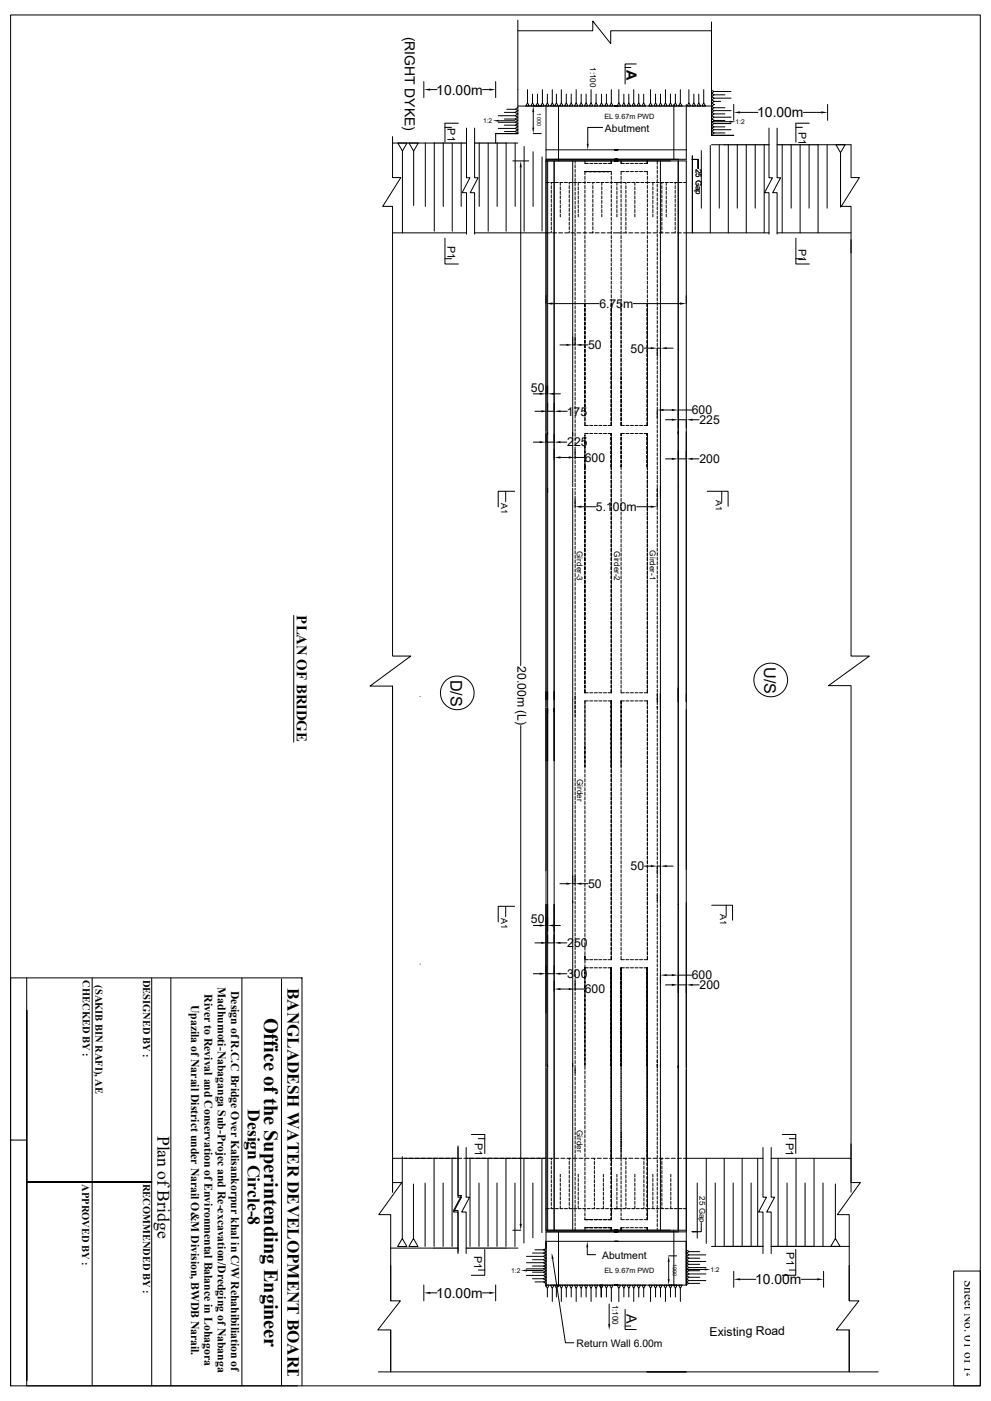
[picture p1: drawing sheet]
<svg xmlns="http://www.w3.org/2000/svg" width="297mm" height="420mm" viewBox="0 0 297 420" stroke-linecap="round" stroke-linejoin="round" font-family="sans-serif">
<g fill="none" stroke="#000" stroke-width=".3">
<path d="M3.2 4.5h290.6v411h-290.6zM155.2 9.2h22.5v-2.9l5.3 6.8v-3.9h30.2M155.2 6v34M190.7 19.2h-3.4v6M213.2 6.6v34h6.7M127 24.5v4.8M128.9 26.9h2.1M133.3 38.2h2M137.4 36.9h-4.1v5.7M139.8 38.4v14.9h1l-2.3 4.5h1.3v12.4M142.2 38.4v14.9h1.1l-2.4 4.5h1.3v12.4M144.6 26.9h2"/>
<path d="M148.5 24.5v4.8M149.3 34.7h5.1M149.3 36.7h5.1M149.3 38.5h5.1M149.5 36.2h4.8M151.2 39.4h3.1l.9 .4M151.2 33.7h3.1M151.2 35.7h3.2M151.2 37.5h3.3M154.4 32.8l.8 .3M155.2 33.2l-.9 .5 .9 .4-.8 .6 .8 .4-.8 .6 .8 .4-.8 .6 .8 .3-.7 .5 .7 .5-.8 .5 .8 .4-.9 .5M155.2 31.8h58"/>
<path d="M155.2 32.2l-.8 .6h-2.5M158.1 30.8l.5 1h-1.1zM158.1 26.9v3.9M159.6 30.8l.5 1h-1.1zM159.6 28.2v2.6M159.8 31.8h2.4M159.8 33.6v4.6M161.1 30.8l.5 1h-1.1zM161.1 28.2v2.6M162.6 30.8l.5 1h-1.1zM162.6 26.9v3.9M163.6 31.8v97.5"/>
<path d="M164 30.8l.6 1h-1.1zM164 28.2v2.6M165.5 30.8l.6 1h-1.1zM165.5 26.9v3.9M166.8 30.8l.5 1h-1.1zM166.8 28.2v2.6M167.4 31.8v16.4M168.2 30.8l.6 1h-1.1zM168.2 26.9v3.9M169.7 30.8l.6 1h-1.1zM169.7 28.2v2.6M171.2 30.8l.5 1h-1.1z"/>
<path d="M171.2 28.2v2.6M172.7 30.8l.5 1h-1.1zM172.7 26.9v3.9M174.2 30.8l.5 1h-1.1zM174.2 28.2v2.6M175.7 30.8l.5 1h-1.1zM175.7 28.2v2.6M177.1 30.8l.6 1h-1.1zM177.1 26.9v3.9M178.6 30.8l.6 1h-1.1zM178.6 28.2v2.6M180.3 30.8l.5 1h-1.1z"/>
<path d="M180.3 28.2v2.6M180.6 38.2h-4.5v4.9M181.7 30.8l.6 1h-1.1zM181.7 28.2v2.6M183.2 30.8l.6 1h-1.1zM183.2 26.9v3.9M185.5 30.8l.5 1h-1.1zM185.5 26.9v3.9M187 30.8l.5 1h-1.1zM187 28.2v2.6M187.3 20.2h1.8M188.4 30.8l.6 1h-1.1z"/>
<path d="M188.4 28.2v2.6M189.9 30.8l.6 1h-1.1zM189.9 26.9v3.9M191.4 30.8l.6 1h-1.1zM191.4 28.2v2.6M192.9 30.8l.6 1h-1.1zM192.9 28.2v2.6M195 30.8l.5 1h-1.1zM195 26.9v3.9M196.5 30.8l.5 1h-1.1zM196.5 28.2v2.6M198 30.8l.5 1h-1.1z"/>
<path d="M198 28.2v2.6M199.4 30.8l.6 1h-1.1zM199.4 26.9v3.9M200.9 30.8l.6 1h-1.1zM200.9 28.2v2.6M202 31.3v16.5M202.4 30.8l.6 1h-1.1zM202.4 28.2v2.6M203.9 30.8l.5 1h-1.1zM203.9 26.9v3.9M205.7 31.3v16.5h-42.1h39.7M206.5 30.8l.5 1h-1.1z"/>
<path d="M206.5 26.9v3.9M207.9 30.8l.6 1h-1.1zM207.9 28.2v2.6M209.4 30.8l.6 1h-1.1zM209.4 28.2v2.6M210.9 30.8l.6 1h-1.1zM210.9 26.9v3.9M213.2 27.1l.8 .3-.8 .6 .8 .4-.8 .6 .8 .4-.8 .6 .9 .4-.9 .5 .8 .4-.8 .6 .8 .4-.8 .5 .8 .4-.8 .5 .8 .4-.8 .6 .8 .4-.8 .6 .9 .4-.9 .5 .8 .4-.8 .6 .8 .4-.8 .5 .8 .4-.8 .5 .8 .5-.8 .5M213.2 36.5h5.5M214 38h3.3M214 32.3h3.3M214 39.9h3.3"/>
<path d="M214 38.9h5.1M214 37h5.1M214 35.1h5.1M214 34.1h3.3M214 33.2h5.1M214 31.3h.2M214 29.4h5.1M214 28.4h3.3M214 27.4h5.1M214.1 36.1h3.2M214.1 30.4h1.9M219.9 31.3v4.8"/>
<path d="M221.8 33.7h5.3M230.5 38.4v14.9h1l-2.4 4.5h1.4v12.4M232.9 38.4v14.9h1l-2.3 4.5h1.3v12.4M238.5 38.2h2M240.8 33.7h5.3M242.5 36.9h-4v5.7M248 31.3v4.8M117.6 40.9v12.3h2.5l-5.4 8.7h2.9v134.8h5.5l-12.2 9h6.7v151.7v-151.7M117.6 42.9h12.5M119.2 42.9h2.8l-1.4 2.4zM120.6 45.3v24.5M122.6 42.9h2.7l-1.3 2.4z"/>
<path d="M124 45.3v16.3M127.5 42.9v19M130.2 42.9v26.4M132.8 42.9v19M135.5 42.9v26.4M138.2 42.9v19M143.6 42.9v19M146.3 42.9v26.4M149 42.9v19M153.7 48.2h4.8M154.4 42.9v19M155.2 40h-6.7v2.9"/>
<path d="M155.2 42.9h-3.6l.1 26.4M156.1 50.1v149.4M157.1 43.9v25.4M159.8 45.5v16.4M159.8 40h2.4M162.5 47v22.3M163.6 48.2h42.1v162.2v-81M163.6 48.2v161.5v-79.9M163.6 48.2h37.3M163.6 44.9h42.1M163.6 54.7h1M164.1 48.2v98.2"/>
<path d="M165.1 54.7h.9M165.2 54.7v.5M165.2 55.7v.9M165.2 57v.9M165.2 58.4v.9M165.2 59.8v.9M166.1 48.2v161.5M166.5 54.7h.8M167.8 54.7h.9M167.9 54.7v.8M167.9 56v.9M167.9 57.4v.9"/>
<path d="M167.9 58.7v.9M169.2 54.7h.9M170.5 54.7h.9M170.6 54.7v.5M170.6 55.7v.9M170.6 57v.9M170.6 58.4v.9M170.6 59.8v.9M171.6 48.2v97.7M171.9 54.7h.9M172.4 48.2v.8M172.4 49.4v.9"/>
<path d="M172.4 50.8v.9M172.4 52.1v.9M172.4 53.5v.9M172.4 54.9v.9M172.4 56.2v.9M172.4 57.6v.9M172.4 58.9v1M173.3 56v.9M173.3 57.4v.9M173.3 58.7v.9M174.2 54.7h-.9v.8M174.6 54.7h.9"/>
<path d="M175.3 48.2v.8h1M175.3 52.9v.9M175.3 54.2v.9M175.3 55.6v.9M175.3 57v.9M175.3 58.3v.9M175.3 59.7v.9M176 54.7h.9M176.3 51.4h-1v1M176.4 51.4h1.3M176.7 49h1M177.4 54.7h.9"/>
<path d="M177.7 54.7v.5M177.7 55.7v.9M177.7 57v.9M177.7 58.4v.9M177.7 59.8v.9M177.8 51.4h1.2M178.1 49h.9M178.7 54.7h.9M179.1 51.4h1.3M179.5 49h.9M180.1 54.7h.9M180.4 54.7v.8"/>
<path d="M180.4 56v.9M180.4 57.4v.9M180.4 58.7v.9M180.5 51.4h1.3M180.8 49h1M181.5 54.7h.9M181.8 51.4h1.4v1M182.8 54.7h.9M183.2 48.2v.8h-1M183.2 52.9v.9M183.2 54.2v.9M183.2 55.6v.9"/>
<path d="M183.2 57v.9M183.2 58.3v.9M183.2 59.7v.9M184.2 54.7h1h-1h.6M184.9 54.7v.8M184.9 56v.9M184.9 57.4v.9M184.9 58.7v.9M185.2 54.7h.9M186.1 48.2v.8h1M186.1 52.9v.9M186.1 54.2v.9"/>
<path d="M186.1 55.6v.9M186.1 57v.9M186.1 58.3v.9M186.1 59.7v.9M186.6 54.7h.9M187.1 51.4h-1v1M187.6 51.4h.9M187.6 49h.9M187.6 54.7v.5M187.6 55.7v.9M187.6 57v.9M187.6 58.4v.9"/>
<path d="M187.6 59.8v.9M188 54.7h.9M188.9 51.4h.9M188.9 49h.9M189.3 54.7h.9l.1 .8M190.3 56v.9M190.3 57.4v.9M190.3 58.7v.9M190.3 51.4h.9M190.3 49h.9M190.7 54.7h.9M191.7 51.4h.9"/>
<path d="M191.7 49h.9M192 54.7h1M193 51.4h1v1M193.4 54.7h1.4M194 48.2v.8h-1M194 52.9v.9M194 54.2v.9M194 55.6v.9M194 57v.9M194 58.3v.9M194 59.7v.9M195.3 54.7h.9"/>
<path d="M195.7 54.7v.8M195.7 56v.9M195.7 57.4v.9M195.7 58.7v.9M196.7 54.7h.9M197 48.2v1.1M197 49.7v.9M197 51.1v.9M197 52.5v.9M197 53.8v.9M197 55.2v.9M197 56.5v.9"/>
<path d="M197 57.9v.9M197 59.3v.9M197.9 48.2v100.8M198 54.7h.9M198.4 54.7v.5M198.4 55.7v.9M198.4 57v.9M198.4 58.4v.9M198.4 59.8v.9M199.4 54.7h.9M199.7 54.7v.8M199.7 56v.9"/>
<path d="M199.7 57.4v.9M199.7 58.7v.9M200.8 54.7h.9M202.1 54.7h.9M202.4 54.7v.5M202.4 55.7v.9M202.4 57v.9M202.4 58.4v.9M202.4 59.8v.9M203.3 48.2v320.6M203.5 54.7h.9M204.9 54.7h.8"/>
<path d="M207.5 47.8h1.7v2.7v-2.7M207.5 46.7v23.1M210.2 45.1v17.3M212.9 43.6v26.2M213.2 43.4h3.8M215.6 43.4v19M218.3 43.4v26.4M221 43.4v19M223.6 43.4v26.4M226.3 43.4v19M229 43.4v26.4M234.4 43.4v26.4"/>
<path d="M237.1 43.4v19M239.8 43.4v26.4M242.5 43.4v19M247.9 43.4v19M250.5 43.4h2.8l-1.4 2.4zM251.9 45.8v16.3M117.6 69.8h22.2M133.3 71.4v7.7h4.1M133.3 77.6h2M142.2 69.8h22.8M165.2 61.1v.9M165.2 62.5v.9"/>
<path d="M165.2 63.9v.9M165.2 65.2v.9M165.2 66.6v.9M165.2 67.9v1M165.2 69.3v.5M165.6 69.8h1.2M167.4 69.8h1.2M167.9 60.1v.9M167.9 61.5v.9M167.9 62.8v.9M167.9 64.2v.8M169.2 69.8h1.3"/>
<path d="M170.6 61.1v.9M170.6 62.5v.9M170.6 63.9v.9M170.6 65.2v.9M170.6 66.6v.9M170.6 67.9v1M170.6 69.3v.5M171.1 69.8h1.2M172.4 60.3v.9M172.4 61.7v.9M172.4 63.1v.9M172.4 64.4v.9"/>
<path d="M172.4 65.8v.9M172.4 67.1v1M172.4 68.5v.9M172.4 69.9v.9M172.4 71.2v1M172.4 72.6v.9M172.4 74v.9M172.4 75.3v.9M172.4 76.7v.9M172.4 78.1v.9M172.4 79.4v.9M172.9 69.8h1.2"/>
<path d="M173.3 60.1v.9M173.3 61.5v.9M173.3 62.8v.9M173.3 64.2v.8M174.7 69.8h1.2M175.3 61v1M175.3 62.4v.9M175.3 63.8v.9M175.3 65.2v.9M175.3 66.5v.9M175.3 67.9v.9M175.3 69.2v.9"/>
<path d="M175.3 70.6v.9M175.3 72v.9M175.3 73.3v1M175.3 74.7v.9M175.3 76.1v.9M175.3 77.4v.9M175.3 78.8v.9M176.5 69.8h1.2M177.7 61.1v.9M177.7 62.5v.9M177.7 63.9v.9M177.7 65.2v.9"/>
<path d="M177.7 66.6v.9M177.7 67.9v1M177.7 69.3v.5M178.4 69.8h1.2M180.2 69.8h1.2M180.4 60.1v.9M180.4 61.5v.9M180.4 62.8v.9M180.4 64.2v.8M182 69.8h1.2M183.2 61v1M183.2 62.4v.9"/>
<path d="M183.2 63.8v.9M183.2 65.2v.9M183.2 66.5v.9M183.2 67.9v.9M183.2 69.2v.9M183.2 70.6v.9M183.2 72v.9M183.2 73.3v1M183.2 74.7v.9M183.2 76.1v.9M183.2 77.4v.9M183.2 78.8v.9"/>
<path d="M183.8 69.8h2.2M184.9 60.1v.9M184.9 61.5v.9M184.9 62.8v.9M184.9 64.2v.8M186.1 61v1M186.1 62.4v.9M186.1 63.8v.9M186.1 65.2v.9M186.1 66.5v.9M186.1 67.9v.9M186.1 69.2v.9"/>
<path d="M186.1 70.6v.9M186.1 72v.9M186.1 73.3v1M186.1 74.7v.9M186.1 76.1v.9M186.1 77.4v.9M186.1 78.8v.9M186.6 69.8h1.2M187.6 61.1v.9M187.6 62.5v.9M187.6 63.9v.9M187.6 65.2v.9"/>
<path d="M187.6 66.6v.9M187.6 67.9v1M187.6 69.3v.5M188.4 69.8h1.3M190.3 69.8h1.2M190.3 60.1v.9M190.3 61.5v.9M190.3 62.8v.9M190.3 64.2v.8M192.1 69.8h1.2M193.9 69.8h1.2M194 61v1"/>
<path d="M194 62.4v.9M194 63.8v.9M194 65.2v.9M194 66.5v.9M194 67.9v.9M194 69.2v.9M194 70.6v.9M194 72v.9M194 73.3v1M194 74.7v.9M194 76.1v.9M194 77.4v.9"/>
<path d="M194 78.8v.9M195.7 60.1v.9M195.7 61.5v.9M195.7 62.8v.9M195.7 64.2v.8M195.7 69.8h1.2M197 60.6v1M197 62v.9M197 63.4v.9M197 64.7v.9M197 66.1v.9M197 67.5v.9"/>
<path d="M197 68.8v.9M197 70.2v.9M197 71.5v1M197 72.9v.9M197 74.3v.9M197 75.6v1M197 77v.9M197 78.4v.9M197 79.7v.9M197.5 69.8h1.3M198.4 61.1v.9M198.4 62.5v.9"/>
<path d="M198.4 63.9v.9M198.4 65.2v.9M198.4 66.6v.9M198.4 67.9v1M198.4 69.3v.5M199.4 69.8h1.2M199.7 60.1v.9M199.7 61.5v.9M199.7 62.8v.9M199.7 64.2v.8M202.4 69.3v.5h-1.2M202.4 61.1v.9"/>
<path d="M202.4 62.5v.9M202.4 63.9v.9M202.4 65.2v.9M202.4 66.6v.9M202.4 67.9v1M203 69.8h1.2M204.8 69.8h25.7M232.9 69.8h22.2M238.5 71.4v7.7h4M238.5 77.6h2M245.2 69.8v-26.4h9.9v9.8h2.5l-5.5 8.7h3v13.9M255.1 71.8v124.9h5.4l-12.2 8.8h6.8v151.9"/>
<path d="M165.6 91h13.9M172.4 80.8v.9M172.4 82.1v1M172.4 83.5v.9M172.4 84.9v.9M172.4 86.3v.9M172.4 87.6v.9M172.4 89v.9M172.4 90.3v.9M172.4 91.7v.9M172.4 93.1v.9M172.4 94.4v1"/>
<path d="M172.4 95.8v.9M172.4 97.2v.9M172.4 98.5v.9M172.4 99.9v.9M175.3 80.2v.9M175.3 81.5v.9M175.3 82.9v.9M175.3 84.3v.9M175.3 85.6v.9M175.3 87v.9M175.3 88.3v1M175.3 89.7v.9"/>
<path d="M175.3 91v1M175.3 92.4v.9M175.3 93.8v.9M175.3 95.2v.9M175.3 96.5v1M175.3 97.9v.9M175.3 99.3v.9M183.2 80.2v.9M183.2 81.5v.9M183.2 82.9v.9M183.2 84.3v.9M183.2 85.6v.9"/>
<path d="M183.2 87v.9M183.2 88.3v1M183.2 89.7v.9M183.2 91v1M183.2 92.4v.9M183.2 93.8v.9M183.2 95.2v.9M183.2 96.5v1M183.2 97.9v.9M183.2 99.3v.9M186.1 80.2v.9M186.1 81.5v.9"/>
<path d="M186.1 82.9v.9M186.1 84.3v.9M186.1 85.6v.9M186.1 87v.9M186.1 88.3v1M186.1 89.7v.9M186.1 91v1M186.1 92.4v.9M186.1 93.8v.9M186.1 95.2v.9M186.1 96.5v1M186.1 97.9v.9"/>
<path d="M186.1 99.3v.9M189.8 91h14M194 80.2v.9M194 81.5v.9M194 82.9v.9M194 84.3v.9M194 85.6v.9M194 87v.9M194 88.3v1M194 89.7v.9M194 91v1M194 92.4v.9"/>
<path d="M194 93.8v.9M194 95.2v.9M194 96.5v1M194 97.9v.9M194 99.3v.9M197 81.1v.9M197 82.5v.9M197 83.8v1M197 85.2v.9M197 86.6v.9M197 87.9v.9M197 89.3v.9"/>
<path d="M197 90.7v.9M197 92v.9M197 93.4v.9M197 94.7v1M197 96.1v.9M197 97.5v.9M197 98.8v1M205.7 88.6v2.4M159.8 118.1h1.9M163.6 118.1h.5M166 118.1h2M167.8 103.4h1.9"/>
<path d="M171.6 103.4h.8M172.4 101v2.5M172.4 104v.9M172.4 105.4v.9M172.4 106.7v.9M172.4 108.1v.9M172.4 109.5v.9M172.4 110.8v.9M172.4 112.2v.9M172.4 113.5v.9M172.4 114.9v.9M172.4 116.3v.9"/>
<path d="M172.4 117.6v1M172.4 119v.9M174.3 103.4h1.9M175.3 100.6v.9M175.3 102v.9M175.3 103.4v.9M175.3 104.7v.9M175.3 106.1v.9M175.3 107.5v.9M175.3 108.8v.9M175.3 110.2v.9M175.3 111.5v1"/>
<path d="M175.3 112.9v.9M175.3 114.3v.9M175.3 115.6v.9M175.3 117v.9M175.3 118.4v.9M175.3 119.7v.9M183.2 100.6v.9M183.2 102v.9M183.2 103.4v.9M183.2 104.7v.9M183.2 106.1v.9M183.2 107.5v.9"/>
<path d="M183.2 108.8v.9M183.2 110.2v.9M183.2 111.5v1M183.2 112.9v.9M183.2 114.3v.9M183.2 115.6v.9M183.2 117v.9M183.2 118.4v.9M183.2 119.7v.9M186.1 100.6v.9M186.1 102v.9M186.1 103.4v.9"/>
<path d="M186.1 104.7v.9M186.1 106.1v.9M186.1 107.5v.9M186.1 108.8v.9M186.1 110.2v.9M186.1 111.5v1M186.1 112.9v.9M186.1 114.3v.9M186.1 115.6v.9M186.1 117v.9M186.1 118.4v.9M186.1 119.7v.9"/>
<path d="M193.1 104.4h2M194 100.6v.9M194 102v.9M194 103.4v.9M194 104.7v.9M194 106.1v.9M194 107.5v.9M194 108.8v.9M194 110.2v.9M194 111.5v1M194 112.9v.9M194 114.3v.9"/>
<path d="M194 115.6v.9M194 117v.9M194 118.4v.9M194 119.7v.9M197 100.2v.9M197 101.6v.9M197 102.9v.9M197 104.3v2.5M197 107v.9M197 108.4v.9M197 109.8v.9M197 111.1v.9"/>
<path d="M197 112.5v.9M197 113.9v.9M197 115.2v.9M197 116.6v.9M197 118v.9M197 119.3v.9M197 104.4h.9M199.8 104.4h1.9M159.8 132.5h1.9M160.3 123.3h1.9M163.6 130.2v2.3h2.5v-2.3M166.1 120.9v2.4h-2"/>
<path d="M166.1 134.7v3M168 123.3h2M168 137.1h2.5M168 132.5h1.9M172.4 120.4v.9M172.4 121.7v.9M172.4 123.1v.9M172.4 124.5v.9M172.4 125.8v.9M172.4 127.2v.9M172.4 128.6v.7M172.4 129.8v1"/>
<path d="M172.4 131.3v.9M172.4 132.6v.9M172.4 134v3.6M172.4 138.1v.9M172.4 139.4v.9M172.4 137.1h2.8M175.3 121.1v.9M175.3 122.5v.9M175.3 123.8v.9M175.3 125.2v.9M175.3 126.6v1h1M175.3 132.1v2.6"/>
<path d="M175.3 134.8v2.6M175.3 137.5v3.3M176.3 130h-1v2M176.7 130h1M176.7 127.6h1M178.1 130h.9M178.1 127.6h.9M179.5 130h.9M179.5 127.6h.9M180.8 130h1M180.8 127.6h1M182.2 130h1v.6"/>
<path d="M183.2 121.1v.9M183.2 122.5v.9M183.2 123.8v.9M183.2 125.2v.9M183.2 126.6v1h-1M183.2 131.1v.9M183.2 132.4v.9M183.2 133.8v.9M183.2 135.2v.9M183.2 136.5v.9M183.2 137.9v.9M183.2 139.3v1.5"/>
<path d="M186.1 121.1v.9M186.1 122.5v.9M186.1 123.8v.9M186.1 125.2v.9M186.1 126.6v1h1M186.1 131.1v.9M186.1 132.4v.9M186.1 133.8v.9M186.1 135.2v.9M186.1 136.5v.9M186.1 137.9v.9M186.1 139.3v1.5"/>
<path d="M187.1 130h-1v.6M187.6 130h.9M187.6 127.6h.9M188.9 130h.9M188.9 127.6h.9M190.3 130h.9M190.3 127.6h.9M191.7 130h.9M191.7 127.6h.9M193 130h1v.6M194 121.1v.9M194 122.5v.9"/>
<path d="M194 123.8v.9M194 125.2v.9M194 126.6v1h-1M194 131.1v.9M194 132.4v.9M194 133.8v.9M194 135.2v.9M194 136.5v.9M194 137.9v.9M194 139.3v1.5M197 120.7v.9M197 122v3.7"/>
<path d="M197 126.1v.9M197 127.5v.9M197 128.9v.9M197 130.2v.9M197 131.6v.9M197 133v.9M197 134.3v.9M197 135.7v.9M197 137.1v.9M197 138.4v.9M197 139.8v.9M198.9 122.9h2.5"/>
<path d="M199.5 125.8h1.9M199.5 137.6h1.9M203.3 129.4v81M203.3 125.8h2.4v2.4M203.3 122.9h4M205.7 135.2v2.4h-2.4M207.6 125.8h1.9M207.6 137.6h1.9M151.6 147.3v3.1M154.2 147.3h-4.9v4.7M164.1 147.6v-1.2v63.3M171.6 146.4v222.4"/>
<path d="M172.4 140.8v.9M172.4 142.2v.9M172.4 143.5v.9M172.4 144.9v1M172.4 146.4v.5M172.4 147.4v.9M172.4 148.7v3.7M172.4 152.8v1M172.4 154.2v.9M172.4 155.6v.9M172.4 156.9v.9M172.4 158.3v.9"/>
<path d="M172.4 159.7v.9M174.3 151.9h4.2M175.3 141.2v.9M175.3 142.6v.9M175.3 144v.9M175.3 145.3v.9M175.3 146.7v.9M175.3 148v.9M175.3 149.4v.9M175.3 150.8v.9M175.3 152.1v1M175.3 153.5v.9"/>
<path d="M175.3 154.9v.9M175.3 156.2v.9M175.3 157.6v.9M175.3 159v.9M183.2 141.2v.9M183.2 142.6v.9M183.2 144v.9M183.2 145.3v.9M183.2 146.7v.9M183.2 148v.9M183.2 149.4v.9M183.2 150.8v.9"/>
<path d="M183.2 152.1v1M183.2 153.5v.9M183.2 154.9v.9M183.2 156.2v.9M183.2 157.6v.9M183.2 159v.9M186.1 141.2v.9M186.1 142.6v.9M186.1 144v.9M186.1 145.3v.9M186.1 146.7v.9M186.1 148v.9"/>
<path d="M186.1 149.4v.9M186.1 150.8v.9M186.1 152.1v1M186.1 153.5v.9M186.1 154.9v.9M186.1 156.2v.9M186.1 157.6v.9M186.1 159v.9M190.8 151.9h4.3M194 141.2v.9M194 142.6v.9M194 144v.9"/>
<path d="M194 145.3v.9M194 146.7v.9M194 148v.9M194 149.4v.9M194 150.8v.9M194 152.1v1M194 153.5v.9M194 154.9v.9M194 156.2v.9M194 157.6v.9M194 159v.9M197 141.2v.9"/>
<path d="M197 142.5v.9M197 143.9v.9M197 145.2v1M197 146.4v1.1M197 147.9v1.1M197 149.3v2.6M197 152v.9M197 153.4v.9M197 154.7v1M197 156.1v.9M197 157.5v.9M197 158.8v.9"/>
<path d="M197 143.5h.1M197 148.8h.1M197.9 145.6v64.8M212 147.3h6.2v4.5M216.3 147.3v3.1M172.4 161v.9M172.4 162.4v.9M172.4 163.8v.9M172.4 165.1v.9M172.4 166.5v.9M172.4 167.9v.9M172.4 169.2v.9"/>
<path d="M172.4 170.6v.9M172.4 171.9v.9M172.4 173.3v.9M172.4 174.7v.9M172.4 176v1M172.4 177.4v.9M172.4 178.8v.9M175.3 160.3v.9M175.3 161.7v.9M175.3 163.1v.9M175.3 164.4v.9M175.3 165.8v.9"/>
<path d="M175.3 167.2v.9M175.3 168.5v.9M175.3 169.9v.9M175.3 171.2v.9M175.3 172.6v.9M175.3 174v.9M175.3 175.3v1M175.3 176.7v.9M175.3 178.1v.9M175.3 179.4v.9M183.2 160.3v.9M183.2 161.7v.9"/>
<path d="M183.2 163.1v.9M183.2 164.4v.9M183.2 165.8v.9M183.2 167.2v.9M183.2 168.5v.9M183.2 169.9v.9M183.2 171.2v.9M183.2 172.6v.9M183.2 174v.9M183.2 175.3v1M183.2 176.7v.9M183.2 178.1v.9"/>
<path d="M183.2 179.4v.9M186.1 160.3v.9M186.1 161.7v.9M186.1 163.1v.9M186.1 164.4v.9M186.1 165.8v.9M186.1 167.2v.9M186.1 168.5v.9M186.1 169.9v.9M186.1 171.2v.9M186.1 172.6v.9M186.1 174v.9"/>
<path d="M186.1 175.3v1M186.1 176.7v.9M186.1 178.1v.9M186.1 179.4v.9M194 160.3v.9M194 161.7v.9M194 163.1v.9M194 164.4v.9M194 165.8v.9M194 167.2v.9M194 168.5v.9M194 169.9v.9"/>
<path d="M194 171.2v.9M194 172.6v.9M194 174v.9M194 175.3v1M194 176.7v.9M194 178.1v.9M194 179.4v.9M197 160.2v.9M197 161.6v.9M197 162.9v1M197 164.3v.9M197 165.7v.9"/>
<path d="M197 167v.9M197 168.4v.9M197 169.8v.9M197 171.1v.9M197 172.5v.9M197 173.9v.9M197 175.2v.9M197 176.6v.9M197 177.9v1M197 179.3v.9M88 184.5v38M172.4 180.1v.9"/>
<path d="M172.4 181.5v.9M172.4 182.9v.9M172.4 184.2v.9M172.4 185.6v.9M172.4 187v.9M172.4 188.3v.9M172.4 189.7v.9M172.4 191.1v.9M172.4 192.4v.9M172.4 193.8v.9M172.4 195.1v.9M172.4 196.5v.9"/>
<path d="M172.4 197.9v.9M172.4 199.2v1M175.3 180.8v.9M175.3 182.2v.9M175.3 183.5v.9M175.3 184.9v.9M175.3 186.3v.9M175.3 187.6v.9M175.3 189v.9M175.3 190.4v.9M175.3 191.7v.9M175.3 193.1v.9"/>
<path d="M175.3 194.5v.9M175.3 195.8v.9M175.3 197.2v.9M175.3 198.5v1M175.3 199.9v.9M183.2 180.8v.9M183.2 182.2v.9M183.2 183.5v.9M183.2 184.9v.9M183.2 186.3v.9M183.2 187.6v.9M183.2 189v.9"/>
<path d="M183.2 190.4v.9M183.2 191.7v.9M183.2 193.1v.9M183.2 194.5v.9M183.2 195.8v.9M183.2 197.2v.9M183.2 198.5v1M183.2 199.9v.9M186.1 180.8v.9M186.1 182.2v.9M186.1 183.5v.9M186.1 184.9v.9"/>
<path d="M186.1 186.3v.9M186.1 187.6v.9M186.1 189v.9M186.1 190.4v.9M186.1 191.7v.9M186.1 193.1v.9M186.1 194.5v.9M186.1 195.8v.9M186.1 197.2v.9M186.1 198.5v1M186.1 199.9v.9M194 180.8v.9"/>
<path d="M194 182.2v.9M194 183.5v.9M194 184.9v.9M194 186.3v.9M194 187.6v.9M194 189v.9M194 190.4v.9M194 191.7v.9M194 193.1v.9M194 194.5v.9M194 195.8v.9M194 197.2v.9"/>
<path d="M194 198.5v1M194 199.9v.9M197 180.7v.9M197 182.1v.9M197 183.4v.9M197 184.8v.9M197 186.1v.9M197 187.5v.9M197 188.9v.9M197 190.2v.9M197 191.6v.9M197 193v.9"/>
<path d="M197 194.3v.9M197 195.7v.9M197 197.1v.9M197 198.4v.9M197 199.8v.9M125.9 208.8h.1M156.1 217.5v149.4M163.6 207.3v161.5M164.1 207.3v161.5M166.1 212.4v66.8zM166.1 207.3v20.8M172.4 200.6v.9"/>
<path d="M172.4 202v.9M172.4 203.3v.9M172.4 204.7v.9M172.4 206.1v.9M172.4 207.4v.9M172.4 208.7v1M172.4 210.1v1M172.4 211.5v.9M172.4 212.9v.9M172.4 214.2v.9M172.4 215.6v.9M172.4 216.9v.9"/>
<path d="M172.4 218.3v.9M172.4 219.7v.9M175.3 201.3v.9M175.3 202.6v.9M175.3 204v.9M175.3 205.4v.9M175.3 206.7v1h1M175.3 211.3v1.2M175.3 212.7v1.2M175.3 214v1.2M175.3 215.4v1.2M175.3 216.8v1.2"/>
<path d="M175.3 218.1v1.2M175.3 219.5v1.2M176.3 210.1h-1v1.1M176.7 210.1h1M176.7 207.7h1M178.1 210.1h.9M178.1 207.7h.9M179.5 210.1h.9M179.5 207.7h.9M180.8 210.1h1M180.8 207.7h1M182.2 210.1h1v1.1"/>
<path d="M183.2 201.3v.9M183.2 202.6v.9M183.2 204v.9M183.2 205.4v.9M183.2 206.7v1h-1M183.2 211.3v1.2M183.2 212.7v1.2M183.2 214v1.2M183.2 215.4v1.2M183.2 216.8v1.2M183.2 218.1v1.2M183.2 219.5v1.2"/>
<path d="M186.1 201.3v.9M186.1 202.6v.9M186.1 204v.9M186.1 205.4v.9M186.1 206.7v1h1M186.1 211.3v1.2M186.1 212.7v1.2M186.1 214v1.2M186.1 215.4v1.2M186.1 216.8v1.2M186.1 218.1v1.2M186.1 219.5v1.2"/>
<path d="M187.1 210.1h-1v1.1M187.6 210.1h.9M187.6 207.7h.9M188.9 210.1h.9M188.9 207.7h.9M190.3 210.1h.9M190.3 207.7h.9M191.7 210.1h.9M191.7 207.7h.9M193 210.1h1v1.1M194 201.3v.9M194 202.6v.9"/>
<path d="M194 204v.9M194 205.4v.9M194 206.7v1h-1M194 211.6v.9M194 213v.9M194 214.3v.9M194 215.7v.9M194 217.1v.9M194 218.4v.9M194 219.8v.9M197 201.1v1M197 202.5v.9"/>
<path d="M197 203.9v.9M197 205.3v.9M197 206.6v.9M197 208v.9M197 209v2.3M197 211.7v1M197 213.1v1M197 214.5v.9M197 215.9v.9M197 217.3v.9M197 218.6v.9M197 220v.9"/>
<path d="M197.9 212.2v-4.2v19.8M197.9 208v160.8M205.7 208v177.3h-42.1M172.4 221v1M172.4 222.4v.9M172.4 223.8v.9M172.4 225.1v.9M172.4 226.5v.9M172.4 227.9v.9M172.4 229.2v.9M172.4 230.6v.9M172.4 231.9v1"/>
<path d="M172.4 233.3v.9M172.4 234.7v.9M172.4 236.1v.9M172.4 237.4v.9M172.4 238.8v.9M175.3 220.9v1.2M175.3 222.2v1.2M175.3 223.6v1.2M175.3 225v1.2M175.3 226.3v1.2M175.3 227.7v1.2M175.3 229v1.3"/>
<path d="M175.3 230.7v.9M175.3 232.1v.9M175.3 233.4v1M175.3 234.8v.9M175.3 236.2v.9M175.3 237.5v.9M175.3 238.9v.9M183.2 220.9v1.2M183.2 222.2v1.2M183.2 223.6v1.2M183.2 225v1.2M183.2 226.3v1.2"/>
<path d="M183.2 227.7v1.2M183.2 229v1.3M183.2 230.7v.9M183.2 232.1v.9M183.2 233.4v1M183.2 234.8v.9M183.2 236.2v.9M183.2 237.5v.9M183.2 238.9v.9M186.1 220.9v1.2M186.1 222.2v1.2M186.1 223.6v1.2"/>
<path d="M186.1 225v1.2M186.1 226.3v1.2M186.1 227.7v1.2M186.1 229v1.3M186.1 230.7v.9M186.1 232.1v.9M186.1 233.4v1M186.1 234.8v.9M186.1 236.2v.9M186.1 237.5v.9M186.1 238.9v.9M194 221.1v1"/>
<path d="M194 222.5v.9M194 223.9v.9M194 225.3v.9M194 226.6v.9M194 228v.9M194 229.3v1M194 230.7v.9M194 232.1v.9M194 233.4v1M194 234.8v.9M194 236.2v.9M194 237.5v.9"/>
<path d="M194 238.9v.9M197 221.3v.9M197 222.7v.9M197 224.1v.9M197 225.4v.9M197 226.8v.9M197 228.2v.9M197 229.5v.9M197 230.9v.9M197 232.3v.9M197 233.6v.9M197 235v.9"/>
<path d="M197 236.3v1M197 237.7v.9M197 239.1v.9M172.4 240.1v.9M172.4 241.5v.9M172.4 242.9v.9M172.4 244.2v1M172.4 245.6v.9M172.4 247v.9M172.4 248.3v.9M172.4 249.7v.9M172.4 251.1v.9"/>
<path d="M172.4 252.4v.9M172.4 253.8v.9M172.4 255.2v.9M172.4 256.5v.9M172.4 257.9v.9M172.4 259.2v1M175.3 240.3v.9M175.3 241.6v.9M175.3 243v.9M175.3 244.4v.9M175.3 245.7v.9M175.3 247.1v.9"/>
<path d="M175.3 248.5v.9M175.3 249.8v.9M175.3 251.2v.9M175.3 252.5v.9M175.3 253.9v.9M175.3 255.3v.9M175.3 256.6v1M175.3 258v.9M175.3 259.4v.9M183.2 240.3v.9M183.2 241.6v.9M183.2 243v.9"/>
<path d="M183.2 244.4v.9M183.2 245.7v.9M183.2 247.1v.9M183.2 248.5v.9M183.2 249.8v.9M183.2 251.2v.9M183.2 252.5v.9M183.2 253.9v.9M183.2 255.3v.9M183.2 256.6v1M183.2 258v.9M183.2 259.4v.9"/>
<path d="M186.1 240.3v.9M186.1 241.6v.9M186.1 243v.9M186.1 244.4v.9M186.1 245.7v.9M186.1 247.1v.9M186.1 248.5v.9M186.1 249.8v.9M186.1 251.2v.9M186.1 252.5v.9M186.1 253.9v.9M186.1 255.3v.9"/>
<path d="M186.1 256.6v1M186.1 258v.9M186.1 259.4v.9M193.1 259.7h2M194 240.3v.9M194 241.6v.9M194 243v.9M194 244.4v.9M194 245.7v.9M194 247.1v.9M194 248.5v.9M194 249.8v.9"/>
<path d="M194 251.2v.9M194 252.5v.9M194 253.9v.9M194 255.3v.9M194 256.6v1M194 258v.9M194 259.4v.9M197 240.5v.9M197 241.8v.9M197 243.2v.9M197 244.5v.9M197 245.9v.9"/>
<path d="M197 247.3v.9M197 248.6v1M197 250v.9M197 251.4v.9M197 252.7v.9M197 254.1v.9M197 255.5v.9M197 256.8v.9M197 258.2v.9M197 259.5v2.5M197 259.7h.9M199.8 259.7h1.9"/>
<path d="M151.6 271.7v3.1M154.2 271.7h-4.9v4.7M159.8 277.5h1.9M163.6 277.5h.5M166 277.5h2M166.1 271.1v97.7M167.8 264.9h1.9M171.6 264.9h.8M172.4 260.6v.9M172.4 262v3.6M172.4 266.1v.9M172.4 267.4v1"/>
<path d="M172.4 268.8v.9M172.4 270.2v.9M172.4 271.5v.9M172.4 272.9v.9M172.4 274.3v.9M172.4 275.6v.9M172.4 277v.9M172.4 278.4v.9M172.4 279.7v.9M174.3 264.9h1.9M175.3 260.7v.9M175.3 262.1v.9"/>
<path d="M175.3 263.5v.9M175.3 264.8v.9M175.3 266.2v.9M175.3 267.6v.9M175.3 268.9v.9M175.3 270.3v.9M175.3 271.7v.9M175.3 273v.9M175.3 274.4v.9M175.3 275.7v.9M175.3 277.1v.9M175.3 278.5v.9"/>
<path d="M175.3 279.8v1M183.2 260.7v.9M183.2 262.1v.9M183.2 263.5v.9M183.2 264.8v.9M183.2 266.2v.9M183.2 267.6v.9M183.2 268.9v.9M183.2 270.3v.9M183.2 271.7v.9M183.2 273v.9M183.2 274.4v.9"/>
<path d="M183.2 275.7v.9M183.2 277.1v.9M183.2 278.5v.9M183.2 279.8v1M186.1 260.7v.9M186.1 262.1v.9M186.1 263.5v.9M186.1 264.8v.9M186.1 266.2v.9M186.1 267.6v.9M186.1 268.9v.9M186.1 270.3v.9"/>
<path d="M186.1 271.7v.9M186.1 273v.9M186.1 274.4v.9M186.1 275.7v.9M186.1 277.1v.9M186.1 278.5v.9M186.1 279.8v1M194 260.7v.9M194 262.1v.9M194 263.5v.9M194 264.8v.9M194 266.2v.9"/>
<path d="M194 267.6v.9M194 268.9v.9M194 270.3v.9M194 271.7v.9M194 273v.9M194 274.4v.9M194 275.7v.9M194 277.1v.9M194 278.5v.9M194 279.8v1M197 262.3v.9M197 263.7v.9"/>
<path d="M197 265v.9M197 266.4v.9M197 267.7v3M197 271.2v.9M197 272.6v.9M197 273.9v.9M197 275.3v.9M197 276.6v1M197 278v.9M197 279.4v.9M213.3 271.4h6.2v4.5M217.6 271.4v3.1"/>
<path d="M8 293.2v120.7M27.6 293.2v122.3M45.5 293.2v122.3M51.2 293.2v122.3M72.5 293.2v122.3M84.4 293.5v122M125.9 289h.1M159.8 291.9h1.9M160.3 282.7h1.9M166.1 280.3v2.4h-2M166.1 289.5v2.4h-2.5M166.1 294.1v3"/>
<path d="M168 282.7h1.9M168 296.5h2.5M168 291.9h1.9M172.4 281.1v.9M172.4 282.4v1M172.4 283.8v.9M172.4 285.2v.9M172.4 286.6v.9M172.4 287.9v.9M172.4 289.3v.9M172.4 290.6v.9M172.4 292v.9"/>
<path d="M172.4 293.4v3.6M172.4 297.5v.9M172.4 298.8v.9M172.4 296.5h2.8M175.3 281.2v.9M175.3 282.6v.9M175.3 283.9v.9M175.3 285.3v.9M175.3 286.5v1.2h1M175.3 287.8v1M175.3 289.2v1.7M175.3 291v1.3"/>
<path d="M175.3 292.4v1.3M175.3 293.8v1.2M175.3 295.1v1.3M175.3 296.5v1.3M175.3 297.9v1.2M175.3 299.2v1.3M175.3 290.1h1M176.7 290.1h1M176.7 287.7h1M178.1 290.1h.9M178.1 287.7h.9M179.5 290.1h.9"/>
<path d="M179.5 287.7h.9M180.8 290.1h1M180.8 287.7h1M182.2 290.1h1v55.7M183.2 281.2v.9M183.2 282.6v.9M183.2 283.9v.9M183.2 285.3v.9M183.2 286.7v1h-1M186.1 281.2v.9M186.1 282.6v.9M186.1 283.9v.9"/>
<path d="M186.1 285.3v.9M186.1 286.7v1h1M187.1 290.1h-1v55.7M187.6 290.1h.9M187.6 287.7h.9M188.9 290.1h.9M188.9 287.7h.9M190.3 290.1h.9M190.3 287.7h.9M191.7 290.1h.9M191.7 287.7h.9M193 290.1h1v55.7"/>
<path d="M194 281.2v.9M194 282.6v.9M194 283.9v.9M194 285.3v.9M194 286.7v1h-1M197 280.8v.9M197 282.1v.9M197 283.5v.9M197 284.8v.9M197 286.2v.9M197 287.6v.9M197 288.9v1"/>
<path d="M197 290.3v.9M197 291.7v.9M197 293v.9M197 294.4v.9M197 295.8v.9M197 297.1v.9M197 298.5v.9M197 299.8v1M197 286.6h.1M199.5 295.3h1.9M199.8 292.3h1.6M203.3 292.3h4"/>
<path d="M203.3 295.3h2.4M207.6 295.3h1.9M8 302.9v112.6h81.2M172.4 300.2v.9M172.4 301.6v.9M172.4 302.9v.9M172.4 304.3v.9M172.4 305.6v1M172.4 307v.9M172.4 308.4v.9M172.4 309.8v.9M172.4 311.1v.9"/>
<path d="M172.4 312.5v.9M172.4 313.8v.9M172.4 315.2v.9M172.4 316.6v.9M172.4 317.9v.9M172.4 319.3v3.2M175.3 300.6v1.3M175.3 302v1.2M175.3 303.3v1.3M175.3 304.7v1.3M175.3 306v1.3M175.3 307.4v1.3"/>
<path d="M175.3 308.8v1.2M175.3 310.2v1.2M175.3 311.5v1.3M175.3 312.9v1.3M175.3 314.2v1.3M175.3 315.6v1.3M175.3 317v1.2M175.3 318.3v1.2M175.3 319.7v.9M197 301.2v.9M197 302.6v.9M197 304v.9"/>
<path d="M197 305.3v.9M197 306.7v.9M197 308v.9M197 309.4v.9M197 310.8v.9M197 312.1v1M197 313.5v.9M197 314.9v.9M197 316.2v.9M197 317.6v1M197 319v1.1M172.4 322.9v.9"/>
<path d="M172.4 324.3v.9M172.4 325.6v1M172.4 327v.9M172.4 328.4v.9M172.4 329.7v.9M172.4 331.1v.9M172.4 332.5v.9M172.4 333.8v1M172.4 335.2v.9M172.4 336.5v1M172.4 337.9v.9M172.4 339.3v.9"/>
<path d="M175.3 321.1v.9M175.3 322.4v.9M175.3 323.8v.9M175.3 325.2v.9M175.3 326.5v.9M175.3 327.9v.9M175.3 329.3v.9M175.3 330.6v.9M175.3 332v.9M175.3 333.4v.9M175.3 334.7v.9M175.3 336.1v.9"/>
<path d="M175.3 337.4v.9M175.3 338.8v.9M197 320.4v.9M197 321.8v.9M197 323.1v.9M197 324.5v.9M197 325.9v.9M197 327.2v.9M197 328.6v.9M197 329.9v1M197 331.3v.9M197 332.7v.9"/>
<path d="M197 334.1v.9M197 335.4v.9M197 336.8v.9M197 338.1v.9M197 339.5v.9M3.2 341.8h4.8M8 354.3h37.5zM117.6 354.5h2.8l-6.9 9.6h3.6v25.9M117.6 347.2h20.8M120.6 346.8v24.5M123.9 355v16.3M127.4 354.7v19"/>
<path d="M130.1 347.3v26.4M132.8 354.7v19M135.5 347.3v26.4M137.3 344v14.9h1l-2.4 4.4h1.4v12.5M137.3 343.5v14.9h1l-2.4 4.5h1.4v12.4M139 347.2h24.8M139.7 344v14.9h1l-2.3 4.4h1.3v12.5M140.9 347.3v26.4M141.3 340.1h4v5.7M143.3 341.4h2M143.6 354.7v19M146.3 347.3v26.4"/>
<path d="M148.9 354.7v19M151.6 347.3v26.4M154.3 354.7v19M157 347.3v25.3M159.7 354.7v16.4M162.4 347.3v22.2M164.4 347.2h1.3M165.2 347.2v.5M165.2 348.2v.9M165.2 349.6v.9M165.2 350.9v.9M165.2 352.3v.9"/>
<path d="M165.2 353.7v.9M165.2 355v.9M165.2 356.4v.9M165.2 357.7v.9M165.2 359.1v.9M166.3 347.2h1.2M167.9 352v.9M167.9 353.3v.9M167.9 354.7v.9M167.9 356v1M167.9 357.4v.9M167.9 358.8v.9"/>
<path d="M168.1 347.2h1.2M169.9 347.2h1.2M170.6 347.2v.5M170.6 348.2v.9M170.6 349.6v.9M170.6 350.9v.9M170.6 352.3v.9M170.6 353.7v.9M170.6 355v.9M170.6 356.4v.9M170.6 357.7v.9M170.6 359.1v.9"/>
<path d="M171.7 347.2h1.2M172.4 340.7v.9M172.4 342v.9M172.4 343.4v.9M172.4 344.7v1M172.4 346.1v.9M172.4 347.5v.9M172.4 348.8v1M172.4 350.2v.9M172.4 351.6v.9M172.4 352.9v.9M172.4 354.3v.9"/>
<path d="M172.4 355.7v.9M172.4 357v.9M172.4 358.4v.9M172.4 359.8v.9M173.3 352v.9M173.3 353.3v.9M173.3 354.7v.9M173.3 356v1M173.3 357.4v.9M173.3 358.8v.9M173.5 347.2h1.3M175.3 340.2v.9"/>
<path d="M175.3 341.5v1M175.3 342.9v.9M175.3 344.3v1.1M175.3 345.8v1M175.3 347.2v.9M175.3 348.6v.9M175.3 349.9v1M175.3 351.3v.9M175.3 352.7v.9M175.3 354v.9M175.3 355.4v.9M175.3 356.8v.9"/>
<path d="M175.3 358.1v1M175.3 359.5v.9M175.4 347.2h1.2M177.2 347.2h1.2M178.1 347.2v.5M178.1 348.2v.9M178.1 349.6v.9M178.1 350.9v.9M178.1 352.3v.9M178.1 353.7v.9M178.1 355v.9M178.1 356.4v.9"/>
<path d="M178.1 357.7v.9M178.1 359.1v.9M179 347.2h1.2M180.8 347.2h1.2M180.8 352v.9M180.8 353.3v.9M180.8 354.7v.9M180.8 356v1M180.8 357.4v.9M180.8 358.8v.9M182.6 347.2h1.3M183.2 345.8v2.3"/>
<path d="M183.2 348.6v.9M183.2 349.9v1M183.2 351.3v.9M183.2 352.7v.9M183.2 354v.9M183.2 355.4v.9M183.2 356.8v.9M183.2 358.1v1M183.2 359.5v.9M184.5 347.2h1.5M184.9 352v.9M184.9 353.3v.9"/>
<path d="M184.9 354.7v.9M184.9 356v1M184.9 357.4v.9M184.9 358.8v.9M186.1 345.8v2.3M186.1 348.6v.9M186.1 349.9v1M186.1 351.3v.9M186.1 352.7v.9M186.1 354v.9M186.1 355.4v.9M186.1 356.8v.9"/>
<path d="M186.1 358.1v1M186.1 359.5v.9M186.6 347.2h1.2M187.6 347.2v.5M187.6 348.2v.9M187.6 349.6v.9M187.6 350.9v.9M187.6 352.3v.9M187.6 353.7v.9M187.6 355v.9M187.6 356.4v.9M187.6 357.7v.9"/>
<path d="M187.6 359.1v.9M188.4 347.2h1.3M190.3 347.2h1.2M190.3 352v.9M190.3 353.3v.9M190.3 354.7v.9M190.3 356v1M190.3 357.4v.9M190.3 358.8v.9M192.1 347.2h1.2M193 347.2v.5M193 348.2v.9"/>
<path d="M193 349.6v.9M193 350.9v.9M193 352.3v.9M193 353.7v.9M193 355v.9M193 356.4v.9M193 357.7v.9M193 359.1v.9M193.9 347.2h1.2M194 345.8v2.3M194 348.6v.9M194 349.9v1"/>
<path d="M194 351.3v.9M194 352.7v.9M194 354v.9M194 355.4v.9M194 356.8v.9M194 358.1v1M194 359.5v.9M195.7 352v.9M195.7 353.3v.9M195.7 354.7v.9M195.7 356v1M195.7 357.4v.9"/>
<path d="M195.7 358.8v.9M195.7 347.2h1.2M197 340.9v.9M197 342.2v.9M197 343.6v.9M197 345v.9M197 346.3v.9M197 347.7v.9M197 349.1v.9M197 350.4v.9M197 351.8v.9M197 353.1v1"/>
<path d="M197 354.5v.9M197 355.9v.9M197 357.3v.9M197 358.6v.9M197 360v.9M197.5 347.2h1.3M198.4 347.2v.5M198.4 348.2v.9M198.4 349.6v.9M198.4 350.9v.9M198.4 352.3v.9M198.4 353.7v.9"/>
<path d="M198.4 355v.9M198.4 356.4v.9M198.4 357.7v.9M198.4 359.1v.9M199.4 347.2h1.2M201 352v.9M201 353.3v.9M201 354.7v.9M201 356v1M201 357.4v.9M201 358.8v.9M201.2 347.2h1.2"/>
<path d="M203 347.2h1.2M204.8 347.2h23.9M209 354.6v16.6M211.7 347.2v25.5M214.4 354.6v19.1M217 347.2v26.5h-3.8M219.7 354.6v19.1M222.4 347.2v26.5M225.1 354.6v19.1M227.1 347.2v26.5M228.7 344v14.9h1l-2.3 4.4h1.3v12.5M231.1 344v14.9h1.1l-2.4 4.4h1.3v12.5"/>
<path d="M231.1 347.2h24M233.2 347.2v26.5M234.5 340.1h4v5.7M235.9 354.6v19.1M236.5 341.4h2M238.6 347.2v26.5M241.3 354.6v19.1M244 347.2v26.5h10.5M246.7 354.6v19.1M250.4 354.9v16.4M255.1 342.9v11.6h2.8l-6.9 9.6h3.5v25.9M117.1 379.3v10.7h2.9l-6.8 8.7h3.9v12.6v-12.6"/>
<path d="M117.1 374.2h13M120.6 371.3l1.3 2.4h-2.7zM123.9 371.3l1.4 2.4h-2.8zM145.3 374.6v7.7h-4M151.6 374.2h3.6M153.7 368.8h2.4M157.8 378.5h5.1M157.8 376.6h5.1M159.6 379.5h3.3M159.6 377.6h3.2M159.6 375.6h3.3M160.3 374.7h2.6"/>
<path d="M163.6 368.8h37.3M163.6 369.3h42.1M163.6 368.8h30.4M163.6 369.3h39.7M163.6 372.1h42.1M163.6 374.3l-.7 .4 .7 .5-.7 .4 .7 .6-.7 .4 .7 .6-.8 .4 .8 .5-.7 .4 .7 .6-.7 .4 .7 .5-.7 .4 .7 .6-.7 .4 .7 .5-.7 .5 .7 .5-.8 .4 .8 .6M163.6 369.3v16.4M163.6 362.3h1M165.1 362.3h.9M165.2 360.5v.9M165.2 361.8v.5M165.6 377.4l3.9 25.1h2.5"/>
<path d="M166.5 362.3h.8M167.4 369.3v16.4M167.8 362.3h.9M167.9 360.2v.9M167.9 361.5v.8M169.2 362.3h.9M170.5 362.3h.9M170.6 360.5v.9M170.6 361.8v.5M171.9 362.3h.9M172.4 361.1v.9M172.4 362.5v.9"/>
<path d="M172.4 363.9v.9M172.4 365.2v.9M172.4 366.6v.9M172.4 367.9v.9M173.3 361.5v.8h.9M173.3 360.2v.9M174.6 362.3h.9M175.3 365.6h1M175.3 368h1M175.3 360.9v.9M175.3 362.2v.9M175.3 363.6v.9"/>
<path d="M175.3 365v.6M175.3 368v.8M176 373.9v2.2h2.5M176 362.3h.9M176.7 365.6h1M176.7 368h1M177.4 362.3h.9M178.1 365.6h.9M178.1 368h.9M178.1 360.5v.9M178.1 361.8v.5M178.7 362.3h.9"/>
<path d="M179.5 365.6h.9M179.5 368h.9M180.1 362.3h.9M180.8 365.6h1M180.8 368h1M180.8 360.2v.9M180.8 361.5v.8M181.5 362.3h.9M182.2 368h1v.8M182.8 362.3h.9M183.2 360.9v.9M183.2 362.2v.9"/>
<path d="M183.2 363.6v.9M183.2 365v.6h-1M184.2 362.3h1h-1h.6M184.9 360.2v.9M184.9 361.5v.8M185.2 362.3h.9M186.1 360.9v.9M186.1 362.2v.9M186.1 363.6v.9M186.1 365v.6h1M186.6 362.3h.9M187.1 368h-1v.8"/>
<path d="M187.6 365.6h.9M187.6 368h.9M187.6 360.5v.9M187.6 361.8v.5M188 362.3h.9M188.9 365.6h.9M188.9 368h.9M190.3 361.5l-.1 .8h-.9M190.3 360.2v.9M190.3 365.6h.9M190.3 368h.9M190.7 362.3h.9"/>
<path d="M191.7 365.6h.9M191.7 368h.9M192 362.3h1M193 360.5v.9M193 361.8v.5M193 368h1v.8M193.4 362.3h1.4M194 368.8h11.7M194 360.9v.9M194 362.2v.9M194 363.6v.9M194 365v.6h-1"/>
<path d="M195.3 362.3h.9M195.7 360.2v.9M195.7 361.5v.8M196.7 362.3h.9M197 361.3v.9M197 362.7v.9M197 364.1v.9M197 365.4v1M197 366.8v.9M197 368.2v.6M198 362.3h.9M198.4 360.5v.9"/>
<path d="M198.4 361.8v.5M199.4 362.3h.9M200.4 376.5h2.4M200.4 378.3v5.2M200.8 362.3h.9M201 360.2v.9M201 361.5v.8M202 368.8v16.5M202.1 362.3h.9M203.5 362.3h.9M204.9 362.3h.8M205.7 374.7l.9 .5-.9 .4 .8 .6-.8 .4 .8 .6-.8 .4 .8 .6-.8 .4 .7 .4-.7 .5 .8 .5-.8 .4 .9 .5-.9 .4 .8 .6-.8 .5 .8 .5-.8 .4 .8 .6-.8 .4 .7 .4-.7 .5"/>
<path d="M206.4 379h3.3M206.5 376.2h5M206.5 377.2h3.2M206.5 378.2h5M206.6 375.2h3.1M210.2 366.5v2.8h-2.7h1.7M238.5 374.6v7.7h-4M250.4 371.3l1.4 2.4h-2.8zM254.5 379.3v10.7h2.9l-6.7 8.7h3.8v12.6v-12.6M127 385.2v4.8M128.9 387.6h2.1M143.3 380.7h2"/>
<path d="M144.6 387.6h2M148.5 385.2v4.8M157.8 382.4h5.1M157.8 380.4h5.1M157.9 380.9h4.9M159.6 383.3h3.2M159.6 381.4h3.3M160.3 384.3h2.6l.8 .6M163.5 385.3h1.1l-.6 .9zM163.7 383.9l-.8 .4M164 386.2v2.6M165 385.3h1.1l-.6 .9z"/>
<path d="M165.5 386.2v4M166.2 385.3h1.1l-.5 .9zM166.8 386.2v2.6M167.7 385.3h1.1l-.6 .9zM168.2 386.2v4M169.2 385.3h1.1l-.6 .9zM169.7 386.2v2.6M170.6 385.3h1.1l-.5 .9zM171.2 386.2v2.6M172.1 385.3h1.1l-.5 .9zM172.7 386.2v4M173.6 385.3h1.1l-.5 .9z"/>
<path d="M174.2 386.2v2.6M175.1 385.3h1.1l-.5 .9zM175.7 386.2v2.6M176.6 385.3h1.1l-.6 .9zM177.1 386.2v4M178.1 385.3h1.1l-.6 .9zM178.6 386.2v2.6M179.6 385.3h1.1l-.6 .9zM179.7 385.3h1.1l-.5 .9zM180.1 386.2v2.6M180.3 386.2v2.6M181.2 385.3h1.1l-.6 .9z"/>
<path d="M181.7 386.2v2.6M182.6 390.9v6M182.7 385.3h1.1l-.6 .9zM183.2 386.2v4M184.9 385.3h1.1l-.5 .9zM185.5 386.2v4M186.4 385.3h1.1l-.5 .9zM187 386.2v2.6M187.3 392.6v6h3.4M187.3 397.5h1.8M187.9 385.3h1.1l-.6 .9zM188.4 386.2v2.6"/>
<path d="M189.4 385.3h1.1l-.6 .9zM189.9 386.2v4M190.9 385.3h1.1l-.6 .9zM191.4 386.2v2.6M192.4 385.3h1.1l-.6 .9zM192.9 386.2v2.6M194.4 385.3h1.1l-.5 .9zM195 386.2v4M195.9 385.3h1.1l-.5 .9zM196.5 386.2v2.6M197.4 385.3h1.1l-.5 .9zM198 386.2v2.6"/>
<path d="M198.9 385.3h1.1l-.6 .9zM199.4 386.2v4M200.4 385.3h1.1l-.6 .9zM200.4 385.3h2.4M200.9 386.2v2.6M201.9 385.3h1.1l-.6 .9zM202.4 386.2v2.6M203.3 385.3h1.1l-.5 .9zM203.9 386.2v4M205.7 380.6h5.5M206.4 384.7h3.3M206.5 380h5"/>
<path d="M206.5 381.9h5M206.5 382.9h3.2M206.5 383.9h5M206.6 380.9h3.1M219.9 381.1v4.8M221.8 383.5h4.7M236.5 380.7h2M240.2 383.5h4.7M246.8 381.1v4.8M285.8 381h8v34.4h-8zM3.2 415.5v-122.3h87.3v122.3M113.4 411.3h92.2z"/>
<path d="M193.9 411.3h69.3"/>
<circle cx="137" cy="207.7" r="5"/>
<circle cx="231" cy="203.8" r="5.1"/>
</g>
<g fill="#000">
<path d="M127 26.9l1.9-.4v.7zM146.6 26.5l1.9 .4-1.9 .3zM147.7 36.2l1.8-.3v.6zM159.8 31.8l.3 1.8h-.6zM159.5 38.2h.6l-.3 1.8zM218.7 36.2l1.8 .3-1.8 .3zM219.9 33.7l1.9-.3v.6zM246.1 33.4l1.9 .3-1.9 .3zM156.1 48.2l.3 1.9h-.7zM175.9 43.1h.5l-.3 1.8zM207 47.8l.9-.2v.3zM163.6 91l2-.3v.6z"/>
<path d="M203.8 90.7l1.9 .3-1.9 .3zM161.7 117.8l1.9 .3-1.9 .3zM164.1 118.1l1.9-.3v.6zM169.7 103.1l1.9 .3-1.9 .3zM172.4 103.4l1.9-.3v.6zM195.1 104.1l1.9 .3-1.9 .3zM197.9 104.4l1.9-.3v.6zM161.7 132.2l1.9 .3-1.9 .4zM162.2 123l1.9 .3-1.9 .3zM166.1 123.3l1.9-.3v.6zM166.1 137.1l1.9-.3v.7zM166.1 132.5l1.9-.3v.7z"/>
<path d="M170.5 136.8l1.9 .3-1.9 .4zM197 122.9l1.9-.3v.6zM201.4 122.6l1.9 .3-1.9 .3zM201.4 125.5l1.9 .3-1.9 .4zM201.4 137.2l1.9 .4-1.9 .3zM205.7 125.8l1.9-.3v.7zM205.7 137.6l1.9-.4v.7zM172.4 151.9l1.9-.3v.6zM195.1 151.6l1.9 .3-1.9 .3zM195.1 259.3l1.9 .4-1.9 .3zM197.9 259.7l1.9-.4v.7zM161.7 277.1l1.9 .4-1.9 .3z"/>
<path d="M164.1 277.5l1.9-.4v.7zM169.7 264.6l1.9 .3-1.9 .3zM172.4 264.9l1.9-.3v.6zM161.7 291.6l1.9 .3-1.9 .3zM162.2 282.3l1.9 .4-1.9 .3zM166.1 282.7l1.9-.4v.7zM166.1 296.5l1.9-.3v.6zM166.1 291.9l1.9-.3v.6zM170.5 296.2l1.9 .3-1.9 .3zM197.9 292.3l1.9-.3v.7zM201.4 292l1.9 .3-1.9 .4zM201.4 294.9l1.9 .4-1.9 .3z"/>
<path d="M205.7 295.3l1.9-.4v.7zM155.7 366.9h.7l-.3 1.9zM165.4 375.6l.5 1.7-.6 .1zM176 372.1l.3 1.8h-.6zM200.4 376.5l.3 1.8h-.6zM207 369.3l.9-.2v.3zM127 387.6l1.9-.3v.6zM146.6 387.3l1.9 .3-1.9 .3zM156.1 380.9l1.8-.3v.6zM182.3 396.9h.6l-.3 1.8zM200.1 383.5h.6l-.3 1.8zM211.2 380.3l1.7 .3-1.7 .3z"/>
<path d="M219.9 383.5l1.9-.3v.6zM244.9 383.2l1.9 .3-1.9 .3z"/>
</g>
<path d="M130.1 42.9h9.7M142.2 42.9h9.4M217 43.4h13.5M232.9 43.4h12.3M130.1 374.2h7.2M139.7 374.2h11.9M217 373.7h11.7M231.1 373.7h12.9" fill="none" stroke="#000" stroke-width=".36"/>
<text font-size="6.1" x="79.2" y="305.1" transform="rotate(90 79.2 305.1)">Office of the Superintending Engineer</text>
<g font-size="5.3">
<text x="74.3" y="332.5" transform="rotate(90 74.3 332.5)">Design Circle-8</text>
<text x="47.2" y="340.5" transform="rotate(90 47.2 340.5)">Plan ofBridge</text>
</g>
<text font-size="5.1" x="86.1" y="296.1" transform="rotate(90 86.1 296.1)">BANGLADESH WATER DEVELOPMENT BOARD</text>
<g font-size="4.8">
<text x="135" y="203.8" transform="rotate(90 135 203.8)">D/S</text>
<text x="229" y="199.9" transform="rotate(90 229 199.9)">U/S</text>
</g>
<text font-size="4.4" x="89" y="184.5" transform="rotate(90 89 184.5)">PLAN OF BRIDGE</text>
<g font-size="4.3">
<text x="187.7" y="21.1" transform="rotate(90 187.7 21.1)">A</text>
<text x="187.8" y="394" transform="rotate(90 187.8 394)">A</text>
</g>
<g font-size="4.2">
<text x="121.3" y="10.9" transform="rotate(90 121.3 10.9)">(RIGHT DYKE)</text>
<text x="130.7" y="28.3">10.00m</text>
<text x="226.9" y="35.2">10.00m</text>
<text x="130.7" y="389.1">10.00m</text>
<text x="226.3" y="385">10.00m</text>
</g>
<text font-size="4" x="289" y="383.6" transform="rotate(90 289 383.6)">Sheet No. 01 of14</text>
<g font-size="3.7">
<text x="179.6" y="92.3">6.75m</text>
<text x="176.3" y="104.7">50</text>
<text x="189" y="105.7">50</text>
<text x="159.1" y="117.5">50</text>
<text x="169.9" y="124.6">175</text>
<text x="207.3" y="124.2">600</text>
<text x="209.6" y="127.1">225</text>
<text x="170" y="133.8">225</text>
<text x="175.3" y="138.4">600</text>
<text x="209.6" y="138.9">200</text>
<text x="178.6" y="153.2">5.100m</text>
<text x="155.1" y="199.7" transform="rotate(90 155.1 199.7)">20.00m (L)</text>
<text x="189" y="260.9">50</text>
<text x="176.3" y="266.2">50</text>
<text x="159.1" y="276.8">50</text>
<text x="170" y="284">250</text>
<text x="170" y="293.2">300</text>
<text x="207.3" y="293.6">600</text>
<text x="175.3" y="297.8">600</text>
<text x="209.7" y="296.5">200</text>
<text x="212.7" y="400.4">Existing Road</text>
</g>
<g font-size="3.5">
<text x="61.3" y="298" transform="rotate(90 61.3 298)">River to Revival and Conservation of Environmental Balance in Lohagora</text>
<text x="65.3" y="296" transform="rotate(90 65.3 296)">Madhumoti-Nabaganga Sub-Projec and Re-excavation/Dredging of Nabanga</text>
<text x="69.3" y="297.1" transform="rotate(90 69.3 297.1)">Design of R.C.C Bridge Over Kalisankorpur khal in C/W Rehahibiliation of</text>
<text x="57.3" y="301.2" transform="rotate(90 57.3 301.2)">Upazila of Narail District under Narail O&amp;M Division, BWDB Narail.</text>
</g>
<g font-size="3.2">
<text x="134.2" y="38.5" transform="rotate(90 134.2 38.5)">P1</text>
<text x="239.3" y="39.5" transform="rotate(90 239.3 39.5)">P1</text>
<text x="134.2" y="73.6" transform="rotate(90 134.2 73.6)">P1</text>
<text x="239.3" y="74.7" transform="rotate(90 239.3 74.7)">P1</text>
<text x="142.3" y="342.7" transform="rotate(90 142.3 342.7)">P1</text>
<text x="235.5" y="342.7" transform="rotate(90 235.5 342.7)">P1</text>
<text x="142.2" y="376.5" transform="rotate(90 142.2 376.5)">P1</text>
<text x="235.7" y="375.5" transform="rotate(90 235.7 375.5)">P1</text>
</g>
<g font-size="3.1">
<text x="181.3" y="39.5">Abutment</text>
<text x="24.8" y="293.9" transform="rotate(90 24.8 293.9)">CHECKED BY :</text>
<text x="42.9" y="293.8" transform="rotate(90 42.9 293.8)">DESIGNED BY :</text>
<text x="28.6" y="295.4" transform="rotate(90 28.6 295.4)">(SAKIB BIN RAFI), AE</text>
<text x="24.6" y="355" transform="rotate(90 24.6 355)">APPROVED BY :</text>
<text x="42.9" y="354.9" transform="rotate(90 42.9 354.9)">RECOMMENDED BY :</text>
<text x="180.5" y="377.5">Abutment</text>
<text x="172.8" y="403.9">Return Wall 6.00m</text>
</g>
<g font-size="2.7">
<text x="214.5" y="150" transform="rotate(90 214.5 150)">A1</text>
<text x="150.2" y="150.9" transform="rotate(90 150.2 150.9)">A1</text>
<text x="150.2" y="275.3" transform="rotate(90 150.2 275.3)">A1</text>
<text x="215.9" y="274.1" transform="rotate(90 215.9 274.1)">A1</text>
</g>
<g font-size="2.4">
<text x="176.9" y="20.1" transform="rotate(90 176.9 20.1)">1:100</text>
<text x="208.5" y="50.6" transform="rotate(90 208.5 50.6)">25 Gap</text>
<text x="172.9" y="165.2" transform="rotate(90 172.9 165.2)">Girder-3</text>
<text x="184.1" y="165.2" transform="rotate(90 184.1 165.2)">Girder-2</text>
<text x="194.8" y="165" transform="rotate(90 194.8 165)">Girder-1</text>
<text x="173" y="233.5" transform="rotate(90 173 233.5)">Girder</text>
<text x="172.9" y="338.8" transform="rotate(90 172.9 338.8)">Girder</text>
<text x="209.6" y="358.7" transform="rotate(90 209.6 358.7)">25 Gap</text>
<text x="183.6" y="391.1" transform="rotate(90 183.6 391.1)">1:100</text>
</g>
<g font-size="2.2">
<text x="181.1" y="35.7">EL 9.67m PWD</text>
<text x="181.1" y="381.7">EL 9.67m PWD</text>
</g>
<g font-size="2">
<text x="144.8" y="37">1:2</text>
<text x="220.5" y="37.1">1:2</text>
<text x="153.2" y="381.6">1:2</text>
<text x="212.9" y="381.3">1:2</text>
</g>
<g font-size="1.7">
<text x="161" y="34" transform="rotate(90 161 34)">1000</text>
<text x="201.6" y="379" transform="rotate(90 201.6 379)">1000</text>
</g>
</svg>
